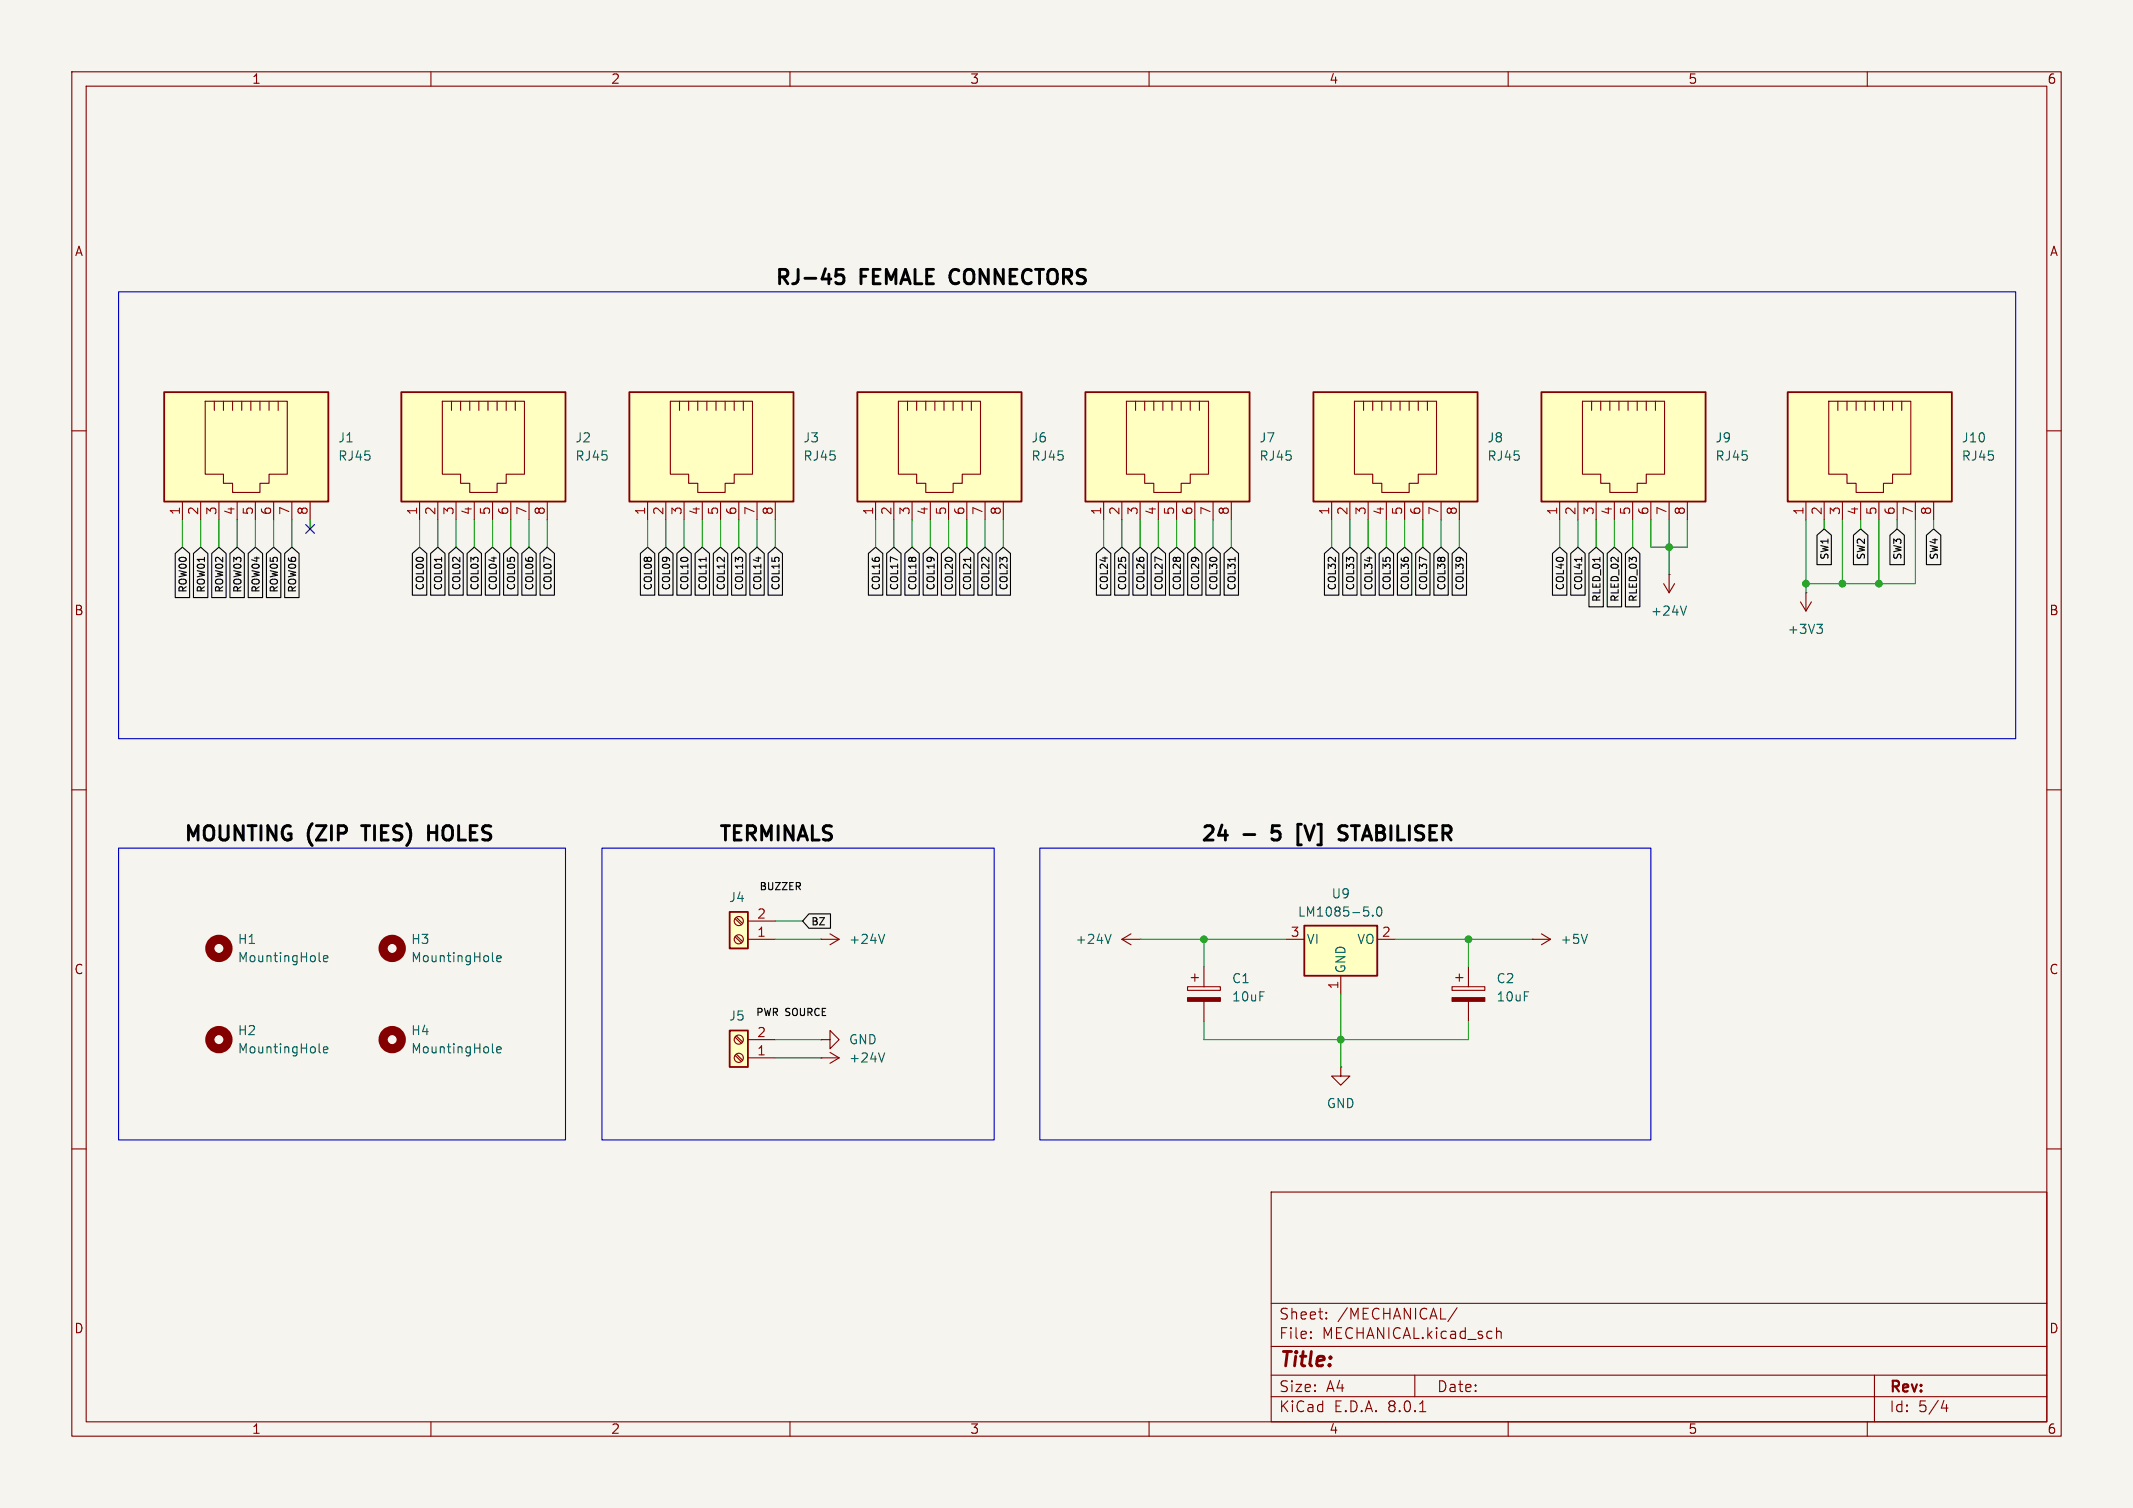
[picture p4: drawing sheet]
<svg xmlns="http://www.w3.org/2000/svg" width="297mm" height="210mm" viewBox="0 0 297 210" stroke-linecap="round" stroke-linejoin="round" font-family="sans-serif">
<path d="M0 0h297v210h-297z" fill="#f5f4ef" stroke="#f5f4ef" stroke-width=".14"/>
<g fill="none" stroke="#840000" stroke-width=".15">
<path d="M10 10h277v190h-277zM12 12h273v186h-273zM60 10v2M110 10v2M160 10v2M210 10v2M260 10v2M10 60h2M285 60h2M10 110h2M285 110h2M156.2 130.8h2.5"/>
<path d="M156.2 130.8l1.3 .8M157.5 130l-1.3 .8M158.7 130.8h.1M165.4 137.4h4.5v.5h-4.5zM165.9 136.1h1M166.4 135.6v1.1M167.6 134.6v2.8M167.6 139.4v2.8M213.4 130.8h.1M213.4 130.8h2.5M214.6 130l1.3 .8M215.9 130.8l-1.3 .8"/>
<path d="M10 160h2M285 160h2M177 166h108v32h-108zM60 198v2M110 198v2M160 198v2M177 194.5h108M177 191.5h108M177 187.5h108M177 181.5h108M182.5 186.3h.1l-.1 .1M182.5 186.3v.1"/>
<path d="M182.5 185.5v.1M182.5 185.5h.1l-.1 .1M184.7 183.6v.1M184.7 183.6h-.1l.1 .1M184.7 182.8v.1M184.7 182.8h-.1l.1 .1M197 191.5v3M197.7 196.6h.8M202.9 182.1l-1.3 2M208.4 184.9v1.5M208.4 185.5a.37 .37 0 0 1 .6 .1v.8M210 198v2"/>
<path d="M260 198v2M261 191.5v6.5M270.7 195l-.4 1.1h.9M271 195.6v1"/>
</g>
<path d="M154.7 130.1l-.4 1.3M221 130.1l-.4 1.3" fill="none" stroke="#006464" stroke-width=".15"/>
<path d="M165.4 138.9h4.5v.5h-4.5z" fill="#840000" stroke="#840000" stroke-width=".15"/>
<path d="M181.6 128.9h10.2v7h-10.2z" fill="#ffffc2"/>
<path d="M181.6 128.9h10.2v7h-10.2z" fill="none" stroke="#840000" stroke-width=".25"/>
<path d="M179.1 130.8h2.5M186.7 135.9v2.5M191.8 130.8h2.5M202.2 137.4h4.6v.5h-4.6zM202.7 136.1h1M203.2 135.6v1.1M204.5 134.6v2.8M204.5 139.4v2.8M186.7 148.6v1.3h1.3l-1.3 1.2-1.3-1.2h1.3M186.7 148.6h.1" fill="none" stroke="#840000" stroke-width=".15"/>
<path d="M44.4 133.7l.2 .2M45 133.5l.6-.1v-.3h-.4l-.2 .2 .1 .6h.5M68.6 133.7l.2 .2M69.2 133.5l.6-.1-.1-.3h-.3l-.2 .2v.6h.5M191.1 127.5v.1M191.8 126.4l.3-.1a.79 .79 0 0 1 0 1.3l-.2-.1-.2-.2v-.5zM44.4 146.4l.2 .2M45 146.2l.6-.1v-.3h-.4l-.2 .2 .1 .6h.5M68.6 146.4l.2 .2M69.2 146.2l.6-.1-.1-.3h-.3l-.2 .2v.6h.5" fill="none" stroke="#006464" stroke-width=".15"/>
<g fill="none" stroke="#840000" stroke-width="1.3">
<circle cx="30.5" cy="132.1" r="1.27"/>
<circle cx="54.6" cy="132.1" r="1.27"/>
<circle cx="30.5" cy="144.8" r="1.27"/>
<circle cx="54.6" cy="144.8" r="1.27"/>
</g>
<path d="M202.2 138.9h4.6v.5h-4.6z" fill="#840000" stroke="#840000" stroke-width=".15"/>
<path d="M182.9 54.6h22.8v15.3h-22.8z" fill="#ffffc2"/>
<g fill="none" stroke="#840000" stroke-width=".15">
<path d="M188.6 55.9h11.4v10.1h-2.5v1.3h-1.3v1.3h-3.8v-1.3h-1.3v-1.3h-2.5zM189.9 55.9v1.3M191.1 55.9v1.3M192.4 55.9v1.3M193.7 55.9v1.3M194.9 55.9v1.3M196.2 55.9v1.3M197.5 55.9v1.3M198.8 55.9v1.3M185.4 69.9v2.5M188 69.9v2.5M190.5 69.9v2.5"/>
<path d="M193 69.9v2.5M195.6 69.9v2.5M198.1 69.9v2.5M200.7 69.9v2.5M203.2 69.9v2.5"/>
</g>
<path d="M182.9 54.6h22.8v15.3h-22.8z" fill="none" stroke="#840000" stroke-width=".25"/>
<path d="M214.6 54.6h22.9v15.3h-22.9z" fill="#ffffc2"/>
<g fill="none" stroke="#840000" stroke-width=".15">
<path d="M220.3 55.9h11.5v10.1h-2.6v1.3h-1.2v1.3h-3.8v-1.3h-1.3v-1.3h-2.6zM221.6 55.9v1.3M222.9 55.9v1.3M224.2 55.9v1.3M225.4 55.9v1.3M226.7 55.9v1.3M228 55.9v1.3M229.2 55.9v1.3M230.5 55.9v1.3M217.2 69.9v2.5M219.7 69.9v2.5M222.2 69.9v2.5"/>
<path d="M224.8 69.9v2.5M227.3 69.9v2.5M229.9 69.9v2.5M232.4 69.9v2.5M234.9 69.9v2.5M114.3 130.8h.1M114.3 130.8h2.5M115.6 130l1.2 .8M116.8 130.8l-1.2 .8M114.3 144.8h1.3v-1.3l1.2 1.3-1.2 1.3v-1.3M114.3 144.8h.1M114.3 147.3h.1"/>
<path d="M114.3 147.3h2.5M115.6 146.6l1.2 .7M116.8 147.3l-1.2 .8"/>
</g>
<path d="M214.6 54.6h22.9v15.3h-22.9z" fill="none" stroke="#840000" stroke-width=".25"/>
<path d="M123.2 130.1l-.4 1.3M123.2 146.6l-.4 1.3" fill="none" stroke="#006464" stroke-width=".15"/>
<path d="M101.6 127h2.5v5.1h-2.5z" fill="#ffffc2"/>
<path d="M101.6 127h2.5v5.1h-2.5z" fill="none" stroke="#840000" stroke-width=".25"/>
<g fill="none" stroke="#840000" stroke-width=".15">
<path d="M102.4 127.9l.8 .9M102.4 130.5l.8 .8M102.5 127.8l.9 .8M102.5 130.3l.9 .8M104.1 130.8h3.8M104.1 128.3h3.8"/>
<circle cx="102.9" cy="130.8" r=".63"/>
<circle cx="102.9" cy="128.3" r=".63"/>
</g>
<path d="M101.6 143.5h2.5v5.1h-2.5z" fill="#ffffc2"/>
<path d="M101.6 143.5h2.5v5.1h-2.5z" fill="none" stroke="#840000" stroke-width=".25"/>
<g fill="none" stroke="#840000" stroke-width=".15">
<path d="M102.4 144.4l.8 .9M102.4 147l.8 .8M102.5 144.3l.9 .8M102.5 146.8l.9 .9M104.1 147.3h3.8M104.1 144.8h3.8"/>
<circle cx="102.9" cy="144.8" r=".63"/>
<circle cx="102.9" cy="147.3" r=".63"/>
</g>
<path d="M87.6 54.6h22.9v15.3h-22.9z" fill="#ffffc2"/>
<g fill="none" stroke="#840000" stroke-width=".15">
<path d="M93.3 55.9h11.5v10.1h-2.6v1.3h-1.2v1.3h-3.8v-1.3h-1.3v-1.3h-2.6zM94.6 55.9v1.3M95.9 55.9v1.3M97.2 55.9v1.3M98.4 55.9v1.3M99.7 55.9v1.3M101 55.9v1.3M102.2 55.9v1.3M103.5 55.9v1.3M90.2 69.9v2.5M92.7 69.9v2.5M95.2 69.9v2.5"/>
<path d="M97.8 69.9v2.5M100.3 69.9v2.5M102.9 69.9v2.5M105.4 69.9v2.5M107.9 69.9v2.5"/>
</g>
<path d="M87.6 54.6h22.9v15.3h-22.9z" fill="none" stroke="#840000" stroke-width=".25"/>
<path d="M22.9 54.6h22.8v15.3h-22.8z" fill="#ffffc2"/>
<g fill="none" stroke="#840000" stroke-width=".15">
<path d="M28.6 55.9h11.4v10.1h-2.5v1.3h-1.3v1.3h-3.8v-1.3h-1.3v-1.3h-2.5zM29.8 55.9v1.3M31.1 55.9v1.3M32.4 55.9v1.3M33.7 55.9v1.3M34.9 55.9v1.3M36.2 55.9v1.3M37.5 55.9v1.3M38.7 55.9v1.3M25.4 69.9v2.5M27.9 69.9v2.5M30.5 69.9v2.5"/>
<path d="M33 69.9v2.5M35.6 69.9v2.5M38.1 69.9v2.5M40.6 69.9v2.5M43.2 69.9v2.5"/>
</g>
<path d="M22.9 54.6h22.8v15.3h-22.8z" fill="none" stroke="#840000" stroke-width=".25"/>
<path d="M55.9 54.6h22.8v15.3h-22.8z" fill="#ffffc2"/>
<g fill="none" stroke="#840000" stroke-width=".15">
<path d="M61.6 55.9h11.4v10.1h-2.5v1.3h-1.3v1.3h-3.8v-1.3h-1.3v-1.3h-2.5zM62.9 55.9v1.3M64.1 55.9v1.3M65.4 55.9v1.3M66.7 55.9v1.3M67.9 55.9v1.3M69.2 55.9v1.3M70.5 55.9v1.3M71.8 55.9v1.3M58.4 69.9v2.5M61 69.9v2.5M63.5 69.9v2.5"/>
<path d="M66 69.9v2.5M68.6 69.9v2.5M71.1 69.9v2.5M73.7 69.9v2.5M76.2 69.9v2.5"/>
</g>
<path d="M55.9 54.6h22.8v15.3h-22.8z" fill="none" stroke="#840000" stroke-width=".25"/>
<path d="M119.4 54.6h22.8v15.3h-22.8z" fill="#ffffc2"/>
<g fill="none" stroke="#840000" stroke-width=".15">
<path d="M125.1 55.9h11.4v10.1h-2.5v1.3h-1.3v1.3h-3.8v-1.3h-1.3v-1.3h-2.5zM126.4 55.9v1.3M127.6 55.9v1.3M128.9 55.9v1.3M130.2 55.9v1.3M131.4 55.9v1.3M132.7 55.9v1.3M134 55.9v1.3M135.3 55.9v1.3M121.9 69.9v2.5M124.5 69.9v2.5M127 69.9v2.5"/>
<path d="M129.5 69.9v2.5M132.1 69.9v2.5M134.6 69.9v2.5M137.2 69.9v2.5M139.7 69.9v2.5M231.6 81.3l.8 1.3M232.4 80h.1M232.4 80v2.6M233.2 81.3l-.8 1.3M250.7 83.8l.8 1.3M251.5 82.6h.1M251.5 82.6v2.5"/>
<path d="M252.2 83.8l-.7 1.3"/>
</g>
<path d="M119.4 54.6h22.8v15.3h-22.8z" fill="none" stroke="#840000" stroke-width=".25"/>
<path d="M234.8 84.4l-.4 1.3M253 86.9h.8l-.5 .5M253.5 87.4l.3 .3v.3l-.3 .2" fill="none" stroke="#006464" stroke-width=".15"/>
<path d="M151.1 54.6h22.9v15.3h-22.9z" fill="#ffffc2"/>
<g fill="none" stroke="#840000" stroke-width=".15">
<path d="M156.8 55.9h11.5v10.1h-2.6v1.3h-1.2v1.3h-3.8v-1.3h-1.3v-1.3h-2.6zM158.1 55.9v1.3M159.4 55.9v1.3M160.7 55.9v1.3M161.9 55.9v1.3M163.2 55.9v1.3M164.5 55.9v1.3M165.7 55.9v1.3M167 55.9v1.3M153.7 69.9v2.5M156.2 69.9v2.5M158.7 69.9v2.5"/>
<path d="M161.3 69.9v2.5M163.8 69.9v2.5M166.4 69.9v2.5M168.9 69.9v2.5M171.4 69.9v2.5"/>
</g>
<path d="M151.1 54.6h22.9v15.3h-22.9z" fill="none" stroke="#840000" stroke-width=".25"/>
<path d="M248.9 54.6h22.9v15.3h-22.9z" fill="#ffffc2"/>
<g fill="none" stroke="#840000" stroke-width=".15">
<path d="M254.6 55.9h11.5v10.1h-2.6v1.3h-1.2v1.3h-3.9v-1.3h-1.2v-1.3h-2.6zM255.9 55.9v1.3M257.2 55.9v1.3M258.4 55.9v1.3M259.7 55.9v1.3M261 55.9v1.3M262.3 55.9v1.3M263.5 55.9v1.3M264.8 55.9v1.3M251.5 69.9v2.5M254 69.9v2.5M256.5 69.9v2.5"/>
<path d="M259.1 69.9v2.5M261.6 69.9v2.5M264.2 69.9v2.5M266.7 69.9v2.5M269.2 69.9v2.5"/>
</g>
<path d="M248.9 54.6h22.9v15.3h-22.9z" fill="none" stroke="#840000" stroke-width=".25"/>
<g fill="none" stroke="#000" stroke-width=".15">
<path d="M24.4 77.1l1-.9 1 .9v6.1h-2zM26.9 77.1l1-.9 1 .9v6.1h-2zM29.5 77.1l1-.9 1 .9v6.1h-2zM32 77.1l1-.9 1 .9v6.1h-2zM34.6 77.1l1-.9 1 .9v6.1h-2zM37.1 77.1l1-.9 1 .9v6.1h-2zM39.6 77.1l1-.9 1 .9v6.1h-2zM57.4 77.1l1-.9 1 .9v5.8h-2zM60 77.1l1-.9 1 .9v5.8h-2zM61.5 77.6v.6M62.5 77.1l1-.9 1 .9v5.8h-2zM65 77.1l1-.9 1 .9v5.8h-2z"/>
<path d="M67.6 77.1l1-.9 1 .9v5.8h-2zM70.1 77.1l1-.9 1 .9v5.8h-2zM72.7 77.1l1-.9 1 .9v5.8h-2zM75.2 77.1l1-.9 1 .9v5.8h-2zM89.2 77.1l1-.9 1 .9v5.8h-2zM91.7 77.1l1-.9 1 .9v5.8h-2zM94.2 77.1l1-.9 1.1 .9v5.8h-2.1zM96.8 77.1l1-.9 1 .9v5.8h-2zM98.3 77.6v.6M99.3 77.1l1-.9 1 .9v5.8h-2zM101.9 77.1l1-.9 1 .9v5.8h-2zM104.4 77.1l1-.9 1 .9v5.8h-2z"/>
<path d="M106.9 77.1l1-.9 1.1 .9v5.8h-2.1zM120.9 77.1l1-.9 1 .9v5.8h-2zM123.5 77.1l1-.9 1 .9v5.8h-2zM126 77.1l1-.9 1 .9v5.8h-2zM128.5 77.1l1-.9 1 .9v5.8h-2zM131.1 77.1l1-.9 1 .9v5.8h-2zM133.6 77.1l1-.9 1 .9v5.8h-2zM135.1 77.6v.6M136.2 77.1l1-.9 1 .9v5.8h-2zM138.7 77.1l1-.9 1 .9v5.8h-2zM152.7 77.1l1-.9 1 .9v5.8h-2zM155.2 77.1l1-.9 1 .9v5.8h-2z"/>
<path d="M157.7 77.1l1-.9 1.1 .9v5.8h-2.1zM160.3 77.1l1-.9 1 .9v5.8h-2zM162.8 77.1l1-.9 1 .9v5.8h-2zM165.4 77.1l1-.9 1 .9v5.8h-2zM167.9 77.1l1-.9 1 .9v5.8h-2zM170.4 77.1l1-.9 1.1 .9v5.8h-2.1zM172 77.6v.6M184.4 77.1l1-.9 1 .9v5.8h-2zM187 77.1l1-.9 1 .9v5.8h-2zM189.5 77.1l1-.9 1 .9v5.8h-2zM192 77.1l1-.9 1 .9v5.8h-2zM194.6 77.1l1-.9 1 .9v5.8h-2z"/>
<path d="M197.1 77.1l1-.9 1 .9v5.8h-2zM199.7 77.1l1-.9 1 .9v5.8h-2zM202.2 77.1l1-.9 1 .9v5.8h-2zM216.2 77.1l1-.9 1 .9v5.8h-2zM218.7 77.1l1-.9 1 .9v5.8h-2zM220.2 77.6v.6M221.2 77.1l1-.9 1.1 .9v7.4h-2.1zM222.8 77.6v.6M223.8 77.1l1-.9 1 .9v7.4h-2zM226.3 77.1l1-.9 1 .9v7.4h-2zM253 74.5l1-.8 1 .8v4.1h-2zM258.1 74.5l1-.8 1 .8v4.1h-2z"/>
<path d="M263.2 74.5l1-.8 1 .8v4.1h-2zM268.2 74.5l1-.8 1 .8v4.1h-2zM112.6 127.3h3v2h-3l-.8-1z"/>
</g>
<path d="M117.4 37.5h-.9l-.1 1 .3-.2 .6 .1 .2 .3-.1 .6-.3 .2h-.4l-.3-.2M50.3 115h1.2M59.7 115v2M59.7 115.9h1.1M173.2 116.2h1.5M181.2 114.8h-.5v2.9h.5M186.6 115.1l.2-.1 .8 .1M186.6 115.8l.2 .1a.73 .73 0 0 1 .8 .5 .51 .51 0 0 1-.4 .6l-.8-.1" fill="none" stroke="#000" stroke-width=".4"/>
<path d="M16.5 40.6h264.2v62.3h-264.2zM16.5 118.1h62.2v40.7h-62.2zM83.8 118.1h54.6v40.7h-54.6zM144.8 118.1h85.1v40.7h-85.1z" fill="none" stroke="#0000c2" stroke-width=".15"/>
<g fill="none" stroke="#009600" stroke-width=".15">
<path d="M25.4 72.4v3.8M27.9 72.4v3.8M30.5 72.4v3.8M33 72.4v3.8M35.6 72.4v3.8M38.1 72.4v3.8M40.6 72.4v3.8M43.2 72.4v1.3M58.4 72.4v3.8M61 72.4v3.8M63.5 72.4v3.8M66 72.4v3.8"/>
<path d="M68.6 72.4v3.8M71.1 72.4v3.8M73.7 72.4v3.8M76.2 72.4v3.8M90.2 72.4v3.8M92.7 72.4v3.8M95.2 72.4v3.8M97.8 72.4v3.8M100.3 72.4v3.8M102.9 72.4v3.8M105.4 72.4v3.8M107.9 72.4v3.8"/>
<path d="M121.9 72.4v3.8M124.5 72.4v3.8M127 72.4v3.8M129.5 72.4v3.8M132.1 72.4v3.8M134.6 72.4v3.8M137.2 72.4v3.8M139.7 72.4v3.8M153.7 72.4v3.8M156.2 72.4v3.8M158.7 72.4v3.8M161.3 72.4v3.8"/>
<path d="M163.8 72.4v3.8M166.4 72.4v3.8M168.9 72.4v3.8M171.4 72.4v3.8M185.4 72.4v3.8M188 72.4v3.8M190.5 72.4v3.8M193 72.4v3.8M195.6 72.4v3.8M198.1 72.4v3.8M200.7 72.4v3.8M203.2 72.4v3.8"/>
<path d="M217.2 72.4v3.8M219.7 72.4v3.8M222.2 72.4v3.8M224.8 72.4v3.8M227.3 72.4v3.8M229.9 72.4v3.8h5v-3.8M232.4 72.4v7.6M251.5 72.4v10.2M254 72.4v1.3M256.5 72.4v8.9M259.1 72.4v1.3M261.6 72.4v8.9"/>
<path d="M264.2 72.4v1.3M266.7 72.4v8.9h-15.2M269.2 72.4v1.3M107.9 130.8h6.4M107.9 128.3h3.9M158.7 130.8h20.4M167.6 130.8v3.8M186.7 138.4v10.2M194.3 130.8h19.1M204.5 130.8v3.8M107.9 144.8h6.4M107.9 147.3h6.4"/>
<path d="M167.6 142.2v2.6h36.9v-2.6"/>
</g>
<path d="M42.6 73.1l1.2 1.2M43.8 73.1l-1.2 1.2" fill="none" stroke="#000084" stroke-width=".15"/>
<g fill="#009600" stroke="#009600" stroke-width=".15">
<circle cx="186.7" cy="144.8" r=".46"/>
<circle cx="167.6" cy="130.8" r=".46"/>
<circle cx="204.5" cy="130.8" r=".46"/>
<circle cx="232.4" cy="76.2" r=".46"/>
<circle cx="256.5" cy="81.3" r=".46"/>
<circle cx="251.5" cy="81.3" r=".46"/>
<circle cx="261.6" cy="81.3" r=".46"/>
</g>
<g font-size="2.8">
<text x="107.7" y="40.2">RJ-45</text>
<text x="119.8" y="40.2">FEMALE CONNECTORS</text>
<text x="25.4" y="117.7">MOUNTING</text>
<text x="42.8" y="117.7">(ZIP</text>
<text x="51.3" y="117.7">TIES)</text>
<text x="61.2" y="117.7">HOLES</text>
<text x="99.9" y="117.7">TERMINALS</text>
<text x="167" y="117.7">24</text>
<text x="177.9" y="117.7">5</text>
<text x="182.2" y="117.7">[V]</text>
<text x="188.9" y="117.7">STABILISER</text>
</g>
<text font-size="2.8" fill="#840000" x="178" y="190.9">Title:</text>
<g font-size="2.1" fill="#840000">
<text x="178" y="184">Sheet:</text>
<text x="186.2" y="184">/MECHANICAL/</text>
<text x="178" y="186.7">File:</text>
<text x="184.1" y="186.7">MECHANICAL.kicad_sch</text>
<text x="178" y="196.9">KiCad</text>
<text x="178" y="194.1">Size:</text>
<text x="184.7" y="194.1">A4</text>
<text x="185.7" y="196.9">E.D.A.</text>
<text x="193.3" y="196.9">8.0.1</text>
<text x="200" y="194.1">Date:</text>
<text x="263" y="194.3">Rev:</text>
<text x="263" y="196.9">Id:</text>
<text x="267.1" y="196.9">5/4</text>
</g>
<g font-size="1.8" fill="#840000">
<text x="35" y="11.9">1</text>
<text x="85" y="11.9">2</text>
<text x="135" y="11.9">3</text>
<text x="185" y="11.9">4</text>
<text x="235" y="11.9">5</text>
<text x="285" y="11.9">6</text>
<text x="10.3" y="35.9">A</text>
<text x="285.3" y="35.9">A</text>
<text x="10.3" y="85.9">B</text>
<text x="285.3" y="85.9">B</text>
<text x="10.3" y="135.9">C</text>
<text x="285.3" y="135.9">C</text>
<text x="10.3" y="185.9">D</text>
<text x="285.3" y="185.9">D</text>
<text x="35" y="199.9">1</text>
<text x="85" y="199.9">2</text>
<text x="135" y="199.9">3</text>
<text x="185" y="199.9">4</text>
<text x="235" y="199.9">5</text>
<text x="285" y="199.9">6</text>
</g>
<g font-size="1.8" fill="#006464">
<text x="47" y="61.8">J1</text>
<text x="47" y="64.4">RJ45</text>
<text x="80" y="61.8">J2</text>
<text x="80" y="64.4">RJ45</text>
<text x="111.8" y="61.8">J3</text>
<text x="111.8" y="64.4">RJ45</text>
<text x="143.5" y="61.8">J6</text>
<text x="143.5" y="64.4">RJ45</text>
<text x="175.3" y="61.8">J7</text>
<text x="175.3" y="64.4">RJ45</text>
<text x="207" y="61.8">J8</text>
<text x="207" y="64.4">RJ45</text>
<text x="238.8" y="61.8">J9</text>
<text x="238.8" y="64.4">RJ45</text>
<text x="273.1" y="61.8">J10</text>
<text x="273.1" y="64.4">RJ45</text>
<text x="229.8" y="86">+24V</text>
<text x="248.8" y="88.5">+3V3</text>
<text x="101.4" y="125.8">J4</text>
<text x="185.3" y="125.3">U9</text>
<text x="33" y="131.7">H1</text>
<text x="57.2" y="131.7">H3</text>
<text x="118.1" y="131.7">+24V</text>
<text x="149.6" y="131.7">+24V</text>
<text x="180.6" y="127.9">LM1085-5.0</text>
<text x="181.9" y="131.7">VI</text>
<text x="188.9" y="131.7">VO</text>
<text x="217.2" y="131.7">+5V</text>
<text x="33" y="134.2">MountingHole</text>
<text x="57.2" y="134.2">MountingHole</text>
<text x="171.5" y="137.1">C1</text>
<text x="187.6" y="135.6" transform="rotate(-90 187.6 135.6)">GND</text>
<text x="208.3" y="137.1">C2</text>
<text x="101.4" y="142.3">J5</text>
<text x="171.5" y="139.7">10uF</text>
<text x="208.3" y="139.7">10uF</text>
<text x="33" y="144.4">H2</text>
<text x="33" y="146.9">MountingHole</text>
<text x="57.2" y="144.4">H4</text>
<text x="57.2" y="146.9">MountingHole</text>
<text x="118.1" y="145.6">GND</text>
<text x="118.1" y="148.2">+24V</text>
<text x="184.7" y="154.5">GND</text>
</g>
<g font-size="1.8" fill="#a90000">
<text x="25.1" y="71.8" transform="rotate(-90 25.1 71.8)">1</text>
<text x="27.7" y="71.8" transform="rotate(-90 27.7 71.8)">2</text>
<text x="30.2" y="71.8" transform="rotate(-90 30.2 71.8)">3</text>
<text x="32.8" y="71.8" transform="rotate(-90 32.8 71.8)">4</text>
<text x="35.3" y="71.8" transform="rotate(-90 35.3 71.8)">5</text>
<text x="37.8" y="71.8" transform="rotate(-90 37.8 71.8)">6</text>
<text x="40.4" y="71.8" transform="rotate(-90 40.4 71.8)">7</text>
<text x="42.9" y="71.8" transform="rotate(-90 42.9 71.8)">8</text>
<text x="58.2" y="71.8" transform="rotate(-90 58.2 71.8)">1</text>
<text x="60.7" y="71.8" transform="rotate(-90 60.7 71.8)">2</text>
<text x="63.2" y="71.8" transform="rotate(-90 63.2 71.8)">3</text>
<text x="65.8" y="71.8" transform="rotate(-90 65.8 71.8)">4</text>
<text x="68.3" y="71.8" transform="rotate(-90 68.3 71.8)">5</text>
<text x="70.9" y="71.8" transform="rotate(-90 70.9 71.8)">6</text>
<text x="73.4" y="71.8" transform="rotate(-90 73.4 71.8)">7</text>
<text x="75.9" y="71.8" transform="rotate(-90 75.9 71.8)">8</text>
<text x="89.9" y="71.8" transform="rotate(-90 89.9 71.8)">1</text>
<text x="92.5" y="71.8" transform="rotate(-90 92.5 71.8)">2</text>
<text x="95" y="71.8" transform="rotate(-90 95 71.8)">3</text>
<text x="97.5" y="71.8" transform="rotate(-90 97.5 71.8)">4</text>
<text x="100.1" y="71.8" transform="rotate(-90 100.1 71.8)">5</text>
<text x="102.6" y="71.8" transform="rotate(-90 102.6 71.8)">6</text>
<text x="105.2" y="71.8" transform="rotate(-90 105.2 71.8)">7</text>
<text x="107.7" y="71.8" transform="rotate(-90 107.7 71.8)">8</text>
<text x="121.7" y="71.8" transform="rotate(-90 121.7 71.8)">1</text>
<text x="124.2" y="71.8" transform="rotate(-90 124.2 71.8)">2</text>
<text x="126.7" y="71.8" transform="rotate(-90 126.7 71.8)">3</text>
<text x="129.3" y="71.8" transform="rotate(-90 129.3 71.8)">4</text>
<text x="131.8" y="71.8" transform="rotate(-90 131.8 71.8)">5</text>
<text x="134.4" y="71.8" transform="rotate(-90 134.4 71.8)">6</text>
<text x="136.9" y="71.8" transform="rotate(-90 136.9 71.8)">7</text>
<text x="139.4" y="71.8" transform="rotate(-90 139.4 71.8)">8</text>
<text x="153.4" y="71.8" transform="rotate(-90 153.4 71.8)">1</text>
<text x="156" y="71.8" transform="rotate(-90 156 71.8)">2</text>
<text x="158.5" y="71.8" transform="rotate(-90 158.5 71.8)">3</text>
<text x="161" y="71.8" transform="rotate(-90 161 71.8)">4</text>
<text x="163.6" y="71.8" transform="rotate(-90 163.6 71.8)">5</text>
<text x="166.1" y="71.8" transform="rotate(-90 166.1 71.8)">6</text>
<text x="168.7" y="71.8" transform="rotate(-90 168.7 71.8)">7</text>
<text x="171.2" y="71.8" transform="rotate(-90 171.2 71.8)">8</text>
<text x="185.2" y="71.8" transform="rotate(-90 185.2 71.8)">1</text>
<text x="187.7" y="71.8" transform="rotate(-90 187.7 71.8)">2</text>
<text x="190.2" y="71.8" transform="rotate(-90 190.2 71.8)">3</text>
<text x="192.8" y="71.8" transform="rotate(-90 192.8 71.8)">4</text>
<text x="195.3" y="71.8" transform="rotate(-90 195.3 71.8)">5</text>
<text x="197.9" y="71.8" transform="rotate(-90 197.9 71.8)">6</text>
<text x="200.4" y="71.8" transform="rotate(-90 200.4 71.8)">7</text>
<text x="202.9" y="71.8" transform="rotate(-90 202.9 71.8)">8</text>
<text x="216.9" y="71.8" transform="rotate(-90 216.9 71.8)">1</text>
<text x="219.5" y="71.8" transform="rotate(-90 219.5 71.8)">2</text>
<text x="222" y="71.8" transform="rotate(-90 222 71.8)">3</text>
<text x="224.5" y="71.8" transform="rotate(-90 224.5 71.8)">4</text>
<text x="227.1" y="71.8" transform="rotate(-90 227.1 71.8)">5</text>
<text x="229.6" y="71.8" transform="rotate(-90 229.6 71.8)">6</text>
<text x="232.2" y="71.8" transform="rotate(-90 232.2 71.8)">7</text>
<text x="234.7" y="71.8" transform="rotate(-90 234.7 71.8)">8</text>
<text x="251.2" y="71.8" transform="rotate(-90 251.2 71.8)">1</text>
<text x="253.7" y="71.8" transform="rotate(-90 253.7 71.8)">2</text>
<text x="256.3" y="71.8" transform="rotate(-90 256.3 71.8)">3</text>
<text x="258.8" y="71.8" transform="rotate(-90 258.8 71.8)">4</text>
<text x="261.4" y="71.8" transform="rotate(-90 261.4 71.8)">5</text>
<text x="263.9" y="71.8" transform="rotate(-90 263.9 71.8)">6</text>
<text x="266.4" y="71.8" transform="rotate(-90 266.4 71.8)">7</text>
<text x="269" y="71.8" transform="rotate(-90 269 71.8)">8</text>
<text x="105.3" y="130.6">1</text>
<text x="105.3" y="128">2</text>
<text x="179.6" y="130.6">3</text>
<text x="192.3" y="130.6">2</text>
<text x="186.4" y="137.9" transform="rotate(-90 186.4 137.9)">1</text>
<text x="105.3" y="147.1">1</text>
<text x="105.3" y="144.5">2</text>
</g>
<g font-size="1.4">
<text x="26.2" y="82.7" transform="rotate(-90 26.2 82.7)">ROW00</text>
<text x="28.7" y="82.7" transform="rotate(-90 28.7 82.7)">ROW01</text>
<text x="31.3" y="82.7" transform="rotate(-90 31.3 82.7)">ROW02</text>
<text x="33.8" y="82.7" transform="rotate(-90 33.8 82.7)">ROW03</text>
<text x="36.4" y="82.7" transform="rotate(-90 36.4 82.7)">ROW04</text>
<text x="38.9" y="82.7" transform="rotate(-90 38.9 82.7)">ROW05</text>
<text x="41.4" y="82.7" transform="rotate(-90 41.4 82.7)">ROW06</text>
<text x="59.2" y="82.3" transform="rotate(-90 59.2 82.3)">COL00</text>
<text x="61.8" y="82.3" transform="rotate(-90 61.8 82.3)">COL01</text>
<text x="64.3" y="82.3" transform="rotate(-90 64.3 82.3)">COL02</text>
<text x="66.8" y="82.3" transform="rotate(-90 66.8 82.3)">COL03</text>
<text x="69.4" y="82.3" transform="rotate(-90 69.4 82.3)">COL04</text>
<text x="71.9" y="82.3" transform="rotate(-90 71.9 82.3)">COL05</text>
<text x="74.5" y="82.3" transform="rotate(-90 74.5 82.3)">COL06</text>
<text x="77" y="82.3" transform="rotate(-90 77 82.3)">COL07</text>
<text x="91" y="82.3" transform="rotate(-90 91 82.3)">COL08</text>
<text x="93.5" y="82.3" transform="rotate(-90 93.5 82.3)">COL09</text>
<text x="96.1" y="82.3" transform="rotate(-90 96.1 82.3)">COL10</text>
<text x="98.6" y="82.3" transform="rotate(-90 98.6 82.3)">COL11</text>
<text x="101.1" y="82.3" transform="rotate(-90 101.1 82.3)">COL12</text>
<text x="103.7" y="82.3" transform="rotate(-90 103.7 82.3)">COL13</text>
<text x="106.2" y="82.3" transform="rotate(-90 106.2 82.3)">COL14</text>
<text x="108.8" y="82.3" transform="rotate(-90 108.8 82.3)">COL15</text>
<text x="122.7" y="82.3" transform="rotate(-90 122.7 82.3)">COL16</text>
<text x="125.3" y="82.3" transform="rotate(-90 125.3 82.3)">COL17</text>
<text x="127.8" y="82.3" transform="rotate(-90 127.8 82.3)">COL18</text>
<text x="130.3" y="82.3" transform="rotate(-90 130.3 82.3)">COL19</text>
<text x="132.9" y="82.3" transform="rotate(-90 132.9 82.3)">COL20</text>
<text x="135.4" y="82.3" transform="rotate(-90 135.4 82.3)">COL21</text>
<text x="138" y="82.3" transform="rotate(-90 138 82.3)">COL22</text>
<text x="140.5" y="82.3" transform="rotate(-90 140.5 82.3)">COL23</text>
<text x="154.5" y="82.3" transform="rotate(-90 154.5 82.3)">COL24</text>
<text x="157" y="82.3" transform="rotate(-90 157 82.3)">COL25</text>
<text x="159.6" y="82.3" transform="rotate(-90 159.6 82.3)">COL26</text>
<text x="162.1" y="82.3" transform="rotate(-90 162.1 82.3)">COL27</text>
<text x="164.6" y="82.3" transform="rotate(-90 164.6 82.3)">COL28</text>
<text x="167.2" y="82.3" transform="rotate(-90 167.2 82.3)">COL29</text>
<text x="169.7" y="82.3" transform="rotate(-90 169.7 82.3)">COL30</text>
<text x="172.3" y="82.3" transform="rotate(-90 172.3 82.3)">COL31</text>
<text x="186.2" y="82.3" transform="rotate(-90 186.2 82.3)">COL32</text>
<text x="188.8" y="82.3" transform="rotate(-90 188.8 82.3)">COL33</text>
<text x="191.3" y="82.3" transform="rotate(-90 191.3 82.3)">COL34</text>
<text x="193.8" y="82.3" transform="rotate(-90 193.8 82.3)">COL35</text>
<text x="196.4" y="82.3" transform="rotate(-90 196.4 82.3)">COL36</text>
<text x="198.9" y="82.3" transform="rotate(-90 198.9 82.3)">COL37</text>
<text x="201.5" y="82.3" transform="rotate(-90 201.5 82.3)">COL38</text>
<text x="204" y="82.3" transform="rotate(-90 204 82.3)">COL39</text>
<text x="218" y="82.3" transform="rotate(-90 218 82.3)">COL40</text>
<text x="220.5" y="82.3" transform="rotate(-90 220.5 82.3)">COL41</text>
<text x="223.1" y="84" transform="rotate(-90 223.1 84)">RLED_01</text>
<text x="225.6" y="84" transform="rotate(-90 225.6 84)">RLED_02</text>
<text x="228.1" y="84" transform="rotate(-90 228.1 84)">RLED_03</text>
<text x="254.8" y="78.1" transform="rotate(-90 254.8 78.1)">SW1</text>
<text x="259.9" y="78.1" transform="rotate(-90 259.9 78.1)">SW2</text>
<text x="265" y="78.1" transform="rotate(-90 265 78.1)">SW3</text>
<text x="270" y="78.1" transform="rotate(-90 270 78.1)">SW4</text>
<text x="105.7" y="124.2">BUZZER</text>
<text x="112.9" y="129.1">BZ</text>
<text x="105.2" y="141.7">PWR SOURCE</text>
</g>
</svg>
